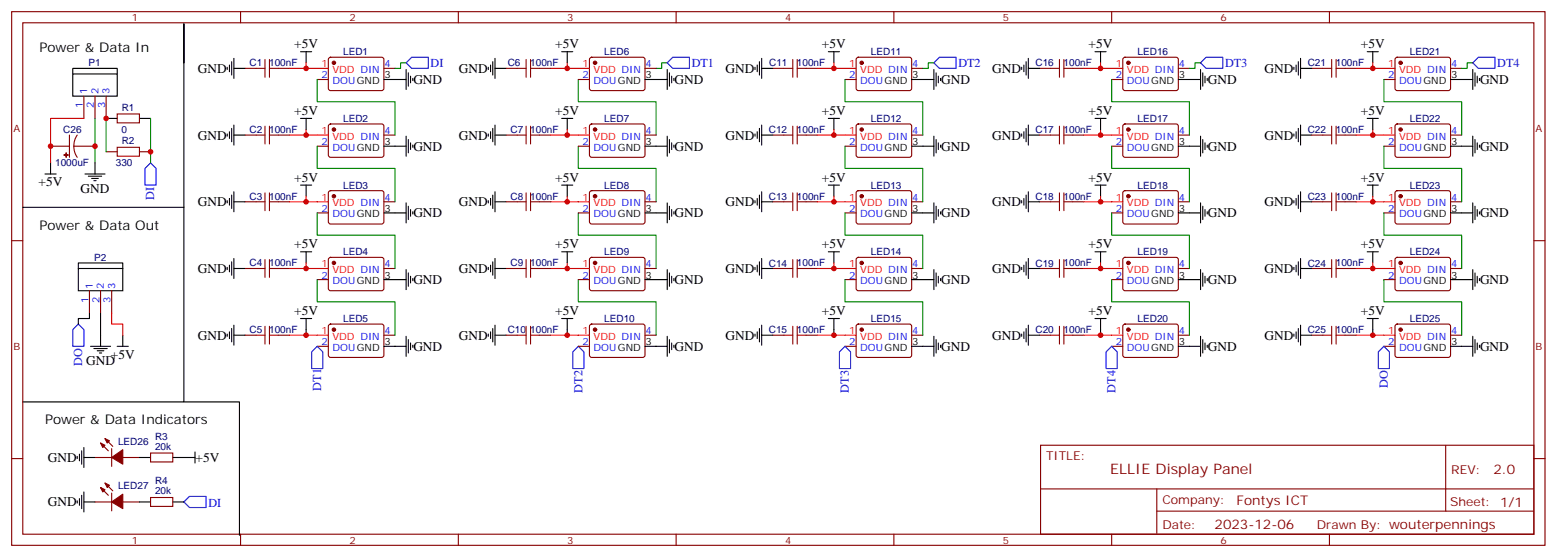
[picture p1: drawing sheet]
<svg xmlns="http://www.w3.org/2000/svg" width="495mm" height="177mm" viewBox="0 0 495 177" stroke-linecap="round" stroke-linejoin="round" font-family="sans-serif">
<g fill="none" stroke="#870000" stroke-width=".35">
<path d="M3.7 3.7h486.8v169.3h-486.8zM7.2 7.2h479.8v162.3h-479.8zM76.4 3.7v3.5M104.5 18.4l.5-.2h16.5l.4 .7-.1 9.4-.6 .5-16.5-.1-.5-.7v-9.1zM145.5 3.7v3.5M187.4 18.4l.5-.2h16.5l.4 .7-.1 9.4-.6 .5-16.5-.1-.5-.7v-9.1zM214.7 3.7v3.5M272 18.4l.5-.2h16.5l.5 .7-.1 9.4-.7 .5-16.5-.1-.4-.7v-9.1zM283.8 3.7v3.5M353 3.7v3.5M356.7 18.4l.5-.2h16.5l.4 .7v9.4l-.7 .5-16.5-.1-.4-.7v-9.1zM422.1 3.7v3.5"/>
<path d="M443.1 18.4l.5-.2h16.5l.5 .7-.1 9.4-.7 .5-16.5-.1-.4-.7v-9.1zM26.6 30.5v7.1M30.2 30.5v7.1M33.7 30.5v7.1M77.8 21.7h3.5M88.4 21.7h3.5M100.7 25.2h3.5M104.5 39.5l.5-.2 16.5 .1 .4 .6-.1 9.5-.6 .4h-16.5l-.5-.7v-9.2zM121.9 21.7h3.5M160.7 21.7h3.5M171.3 21.7h3.5M183.6 25.2h3.5"/>
<path d="M187.4 39.5l.5-.2 16.5 .1 .4 .6-.1 9.5-.6 .4h-16.5l-.5-.7v-9.2zM204.8 21.7h3.5M245.4 21.7h3.5M255.9 21.7h3.6M268.3 25.2h3.5M272 39.5l.5-.2 16.5 .1 .5 .6-.1 9.5-.7 .4h-16.5l-.4-.7v-9.2zM289.5 21.7h3.5M330 21.7h3.6M340.6 21.7h3.5M353 25.2h3.5M356.7 39.5l.5-.2 16.5 .1 .4 .6v9.5l-.7 .4h-16.5l-.4-.7v-9.2zM374.1 21.7h3.5"/>
<path d="M416.5 21.7h3.5M427 21.7h3.6M439.4 25.2h3.5M443.1 39.5l.5-.2 16.5 .1 .5 .6-.1 9.5-.7 .4h-16.5l-.4-.7v-9.2zM460.6 21.7h3.5M16.1 46.4h5.9M22 42.9v7M23.5 46.4l.2 1.8 .8 1.7M23.5 46.4h6.7M24.5 42.9l-.8 1.6-.2 1.9M77.8 42.9h3.5M88.4 42.9h3.5"/>
<path d="M100.7 46.4h3.5M121.9 42.9h3.5M160.7 42.9h3.5M171.3 42.9h3.5M183.6 46.4h3.5M204.8 42.9h3.5M245.4 42.9h3.5M255.9 42.9h3.6M268.3 46.4h3.5M289.5 42.9h3.5M330 42.9h3.6M340.6 42.9h3.5"/>
<path d="M353 46.4h3.5M374.1 42.9h3.5M416.5 42.9h3.5M427 42.9h3.6M439.4 46.4h3.5M460.6 42.9h3.5M3.7 76.4h3.5M77.8 64h3.5M88.4 64h3.5M100.7 67.6h3.5M104.5 60.7l.5-.2 16.5 .1 .4 .6-.1 9.5-.6 .4-16.5-.1-.5-.6v-9.2zM121.9 64h3.5"/>
<path d="M160.7 64h3.5M171.3 64h3.5M183.6 67.6h3.5M187.4 60.7l.5-.2 16.5 .1 .4 .6-.1 9.5-.6 .4-16.5-.1-.5-.6v-9.2zM204.8 64h3.5M245.4 64h3.5M255.9 64h3.6M268.3 67.6h3.5M272 60.7l.5-.2 16.5 .1 .5 .6-.1 9.5-.7 .4-16.5-.1-.4-.6v-9.2zM289.5 64h3.5M330 64h3.6M340.6 64h3.5"/>
<path d="M353 67.6h3.5M356.7 60.7l.5-.2 16.5 .1 .4 .6v9.5l-.7 .4-16.5-.1-.4-.6v-9.2zM374.1 64h3.5M416.5 64h3.5M427 64h3.6M439.4 67.6h3.5M443.1 60.7l.5-.2 16.5 .1 .5 .6-.1 9.5-.7 .4-16.5-.1-.4-.6v-9.2zM460.6 64h3.5M487 76.4h3.5M28.4 92.3v7M31.9 92.3v7M35.5 92.3v7"/>
<path d="M77.8 85.2h3.5M88.4 85.2h3.5M100.7 88.7h3.5M104.5 81.9l.5-.2h16.5l.4 .7-.1 9.4-.6 .5-16.5-.1-.5-.7v-9.1zM121.9 85.2h3.5M160.7 85.2h3.5M171.3 85.2h3.5M183.6 88.7h3.5M187.4 81.9l.5-.2h16.5l.4 .7-.1 9.4-.6 .5-16.5-.1-.5-.7v-9.1zM204.8 85.2h3.5M245.4 85.2h3.5M255.9 85.2h3.6"/>
<path d="M268.3 88.7h3.5M272 81.9l.5-.2h16.5l.5 .7-.1 9.4-.7 .5-16.5-.1-.4-.7v-9.1zM289.5 85.2h3.5M330 85.2h3.6M340.6 85.2h3.5M353 88.7h3.5M356.7 81.9l.5-.2h16.5l.4 .7v9.4l-.7 .5-16.5-.1-.4-.7v-9.1zM374.1 85.2h3.5M416.5 85.2h3.5M427 85.2h3.6M439.4 88.7h3.5M443.1 81.9l.5-.2h16.5l.5 .7-.1 9.4-.7 .5-16.5-.1-.4-.7v-9.1z"/>
<path d="M460.6 85.2h3.5M77.8 106.4h3.5M88.4 106.4h3.5M100.7 109.9h3.5M104.5 103l.5-.2 16.5 .1 .4 .6-.1 9.5-.6 .4h-16.5l-.5-.7v-9.2zM121.9 106.4h3.5M160.7 106.4h3.5M171.3 106.4h3.5M183.6 109.9h3.5M187.4 103l.5-.2 16.5 .1 .4 .6-.1 9.5-.6 .4h-16.5l-.5-.7v-9.2zM204.8 106.4h3.5M245.4 106.4h3.5"/>
<path d="M255.9 106.4h3.6M268.3 109.9h3.5M272 103l.5-.2 16.5 .1 .5 .6-.1 9.5-.7 .4h-16.5l-.4-.7v-9.2zM289.5 106.4h3.5M330 106.4h3.6M340.6 106.4h3.5M353 109.9h3.5M356.7 103l.5-.2 16.5 .1 .4 .6v9.5l-.7 .4h-16.5l-.4-.7v-9.2zM374.1 106.4h3.5M416.5 106.4h3.5M427 106.4h3.6M439.4 109.9h3.5"/>
<path d="M443.1 103l.5-.2 16.5 .1 .5 .6-.1 9.5-.7 .4h-16.5l-.4-.7v-9.2zM460.6 106.4h3.5M33.3 139.2l2.5 2.4M3.7 145.5h3.5M30.2 145.2h5.3M30.2 159.3h5.3M31.9 140.6l2.5 2.5M31.9 154.7l2.5 2.5M33.3 153.3l2.5 2.5M35.5 142.3v5.7M35.5 156.5v5.6M39 145.2h5.3"/>
<path d="M39 159.3h5.3M47.8 157.9h7.1v2.8h-7.1zM47.8 143.8h7.1v2.8h-7.1zM330.4 141.3h156.6v28.2h-156.6zM330.4 155.1h156.5M367.3 155.1v14.1M459 141.3v20.9M487 145.5h3.5M76.4 169.5v3.5M145.5 169.5v3.5M214.7 169.5v3.5M283.8 169.5v3.5"/>
<path d="M353 169.5v3.5M367.3 162.2h119.6M422.1 169.5v3.5"/>
</g>
<g fill="#870000" stroke="#870000" stroke-width=".35">
<path d="M31.9 140.6l1.4 .7-.7 .7z"/>
<path d="M33.3 139.2l1.4 .7-.7 .7z"/>
<path d="M35.5 145.2l3.5-2.5v4.6z"/>
<path d="M31.9 154.7l1.4 .7-.7 .7z"/>
<path d="M33.3 153.3l1.4 .7-.7 .7z"/>
<path d="M35.5 159.3l3.5-2.5v4.6z"/>
<circle cx="106" cy="19.9" r=".53"/>
<circle cx="106" cy="41.1" r=".53"/>
<circle cx="106" cy="62.3" r=".53"/>
<circle cx="106" cy="83.4" r=".53"/>
<circle cx="106" cy="104.6" r=".53"/>
<circle cx="188.9" cy="104.6" r=".53"/>
<circle cx="188.9" cy="83.4" r=".53"/>
<circle cx="188.9" cy="62.3" r=".53"/>
<circle cx="188.9" cy="41.1" r=".53"/>
<circle cx="188.9" cy="19.9" r=".53"/>
<circle cx="273.6" cy="19.9" r=".53"/>
<circle cx="273.6" cy="41.1" r=".53"/>
<circle cx="273.6" cy="62.3" r=".53"/>
<circle cx="273.6" cy="83.4" r=".53"/>
<circle cx="273.6" cy="104.6" r=".53"/>
<circle cx="358.2" cy="19.9" r=".53"/>
<circle cx="358.2" cy="41.1" r=".53"/>
<circle cx="358.2" cy="62.3" r=".53"/>
<circle cx="358.2" cy="83.4" r=".53"/>
<circle cx="358.2" cy="104.6" r=".53"/>
<circle cx="444.7" cy="19.9" r=".53"/>
<circle cx="444.7" cy="41.1" r=".53"/>
<circle cx="444.7" cy="62.3" r=".53"/>
<circle cx="444.7" cy="83.4" r=".53"/>
<circle cx="444.7" cy="104.6" r=".53"/>
</g>
<g fill="none" stroke="#f00" stroke-width=".35">
<path d="M97.2 19.9v1.8M180.1 19.9v1.8M264.8 19.9v1.8M349.4 19.9v1.8M435.9 19.9v1.8M26.6 37.6h-10.5v14.1M91.9 21.7h12.3M174.8 21.7h12.3M259.5 21.7h12.3M344.1 21.7h12.4M430.6 21.7h12.3M91.9 42.9h12.3"/>
<path d="M97.2 41.1v1.8M174.8 42.9h12.3M180.1 41.1v1.8M259.5 42.9h12.3M264.8 41.1v1.8M344.1 42.9h12.4M349.4 41.1v1.8M430.6 42.9h12.3M435.9 41.1v1.8M91.9 64h12.3M97.2 62.3v1.7M174.8 64h12.3"/>
<path d="M180.1 62.3v1.7M259.5 64h12.3M264.8 62.3v1.7M344.1 64h12.4M349.4 62.3v1.7M430.6 64h12.3M435.9 62.3v1.7M35.5 99.3v3.5h3.5v3.6M91.9 85.2h12.3M97.2 83.4v1.8M174.8 85.2h12.3M180.1 83.4v1.8"/>
<path d="M259.5 85.2h12.3M264.8 83.4v1.8M344.1 85.2h12.4M349.4 83.4v1.8M430.6 85.2h12.3M435.9 83.4v1.8M91.9 106.4h12.3M174.8 106.4h12.3M259.5 106.4h12.3M344.1 106.4h12.4M430.6 106.4h12.3"/>
</g>
<g fill="none" stroke="#000" stroke-width=".35">
<path d="M58.4 19.9v-12.3v119.9h-51.2M73.6 19.6v4.2M74.3 18.5v6.4M95.4 16.4h3.6M97.2 16.4v3.5M156.5 19.6v4.2M157.2 18.5v6.4M178.3 16.4h3.6M180.1 16.4v3.5M241.1 19.6v4.2M241.8 18.5v6.4M263 16.4h3.5"/>
<path d="M264.8 16.4v3.5M325.8 19.6v4.2M326.5 18.5v6.4M347.7 16.4h3.5M349.4 16.4v3.5M412.2 19.6v4.2M412.9 18.5v6.4M434.1 16.4h3.5M435.9 16.4v3.5M23.1 23.5h14.1v7h-14.1zM23.1 23.5v-1.8h14.1v1.8M72.1 21.3v.7"/>
<path d="M72.8 20.6v2.2M74.3 21.7h3.5M74.3 39.7v6.3M95.4 37.6h3.6M97.2 37.6v3.5M121.9 25.2h7M128.9 22v6.4M129.6 23.1v4.2M130.4 24.2v2.1M131.1 24.9v.7M155 21.3v.7M155.8 20.6v2.2"/>
<path d="M157.2 21.7h3.5M157.2 39.7v6.3M178.3 37.6h3.6M180.1 37.6v3.5M204.8 25.2h7M211.8 22v6.4M212.5 23.1v4.2M213.3 24.2v2.1M214 24.9v.7M239.7 21.3v.7M240.4 20.6v2.2M241.8 21.7h3.6"/>
<path d="M241.8 39.7v6.3M263 37.6h3.5M264.8 37.6v3.5M289.5 25.2h7M296.5 22v6.4M297.2 23.1v4.2M297.9 24.2v2.1M298.6 24.9v.7M324.4 21.3v.7M325.1 20.6v2.2M326.5 21.7h3.5M326.5 39.7v6.3"/>
<path d="M347.7 37.6h3.5M349.4 37.6v3.5M374.1 25.2h7.1M381.2 22v6.4M381.9 23.1v4.2M382.6 24.2v2.1M383.3 24.9v.7M410.8 21.3v.7M411.5 20.6v2.2M412.9 21.7h3.6M412.9 39.7v6.3M434.1 37.6h3.5"/>
<path d="M435.9 37.6v3.5M460.6 25.2h7M467.6 22v6.4M468.3 23.1v4.2M469 24.2v2.1M469.7 24.9v.7M14.3 55.2h3.5M16.1 51.7v3.5M27 55.2h6.3M28 55.9h4.3M29.1 56.6h2.1M29.8 57.3h.7"/>
<path d="M30.2 51.7v3.5M72.1 42.5v.7M72.8 41.8v2.1M73.6 40.7v4.3M74.3 42.9h3.5M95.4 58.7h3.6M97.2 58.7v3.6M121.9 46.4h7M128.9 43.2v6.4M129.6 44.3v4.2M130.4 45.3v2.1M131.1 46v.7"/>
<path d="M155 42.5v.7M155.8 41.8v2.1M156.5 40.7v4.3M157.2 42.9h3.5M178.3 58.7h3.6M180.1 58.7v3.6M204.8 46.4h7M211.8 43.2v6.4M212.5 44.3v4.2M213.3 45.3v2.1M214 46v.7M239.7 42.5v.7"/>
<path d="M240.4 41.8v2.1M241.1 40.7v4.3M241.8 42.9h3.6M263 58.7h3.5M264.8 58.7v3.6M289.5 46.4h7M296.5 43.2v6.4M297.2 44.3v4.2M297.9 45.3v2.1M298.6 46v.7M324.4 42.5v.7M325.1 41.8v2.1"/>
<path d="M325.8 40.7v4.3M326.5 42.9h3.5M347.7 58.7h3.5M349.4 58.7v3.6M374.1 46.4h7.1M381.2 43.2v6.4M381.9 44.3v4.2M382.6 45.3v2.1M383.3 46v.7M410.8 42.5v.7M411.5 41.8v2.1M412.2 40.7v4.3"/>
<path d="M412.9 42.9h3.6M434.1 58.7h3.5M435.9 58.7v3.6M460.6 46.4h7M467.6 43.2v6.4M468.3 44.3v4.2M469 45.3v2.1M469.7 46v.7M7.2 65.8h51.2M72.1 63.7v.7M72.8 63v2.1M73.6 61.9v4.2"/>
<path d="M74.3 60.9v6.3M74.3 64h3.5M95.4 79.9h3.6M97.2 79.9v3.5M121.9 67.6h7M128.9 64.4v6.3M129.6 65.4v4.3M130.4 66.5v2.1M131.1 67.2v.7M155 63.7v.7M155.8 63v2.1M156.5 61.9v4.2"/>
<path d="M157.2 64h3.5M157.2 60.9v6.3M178.3 79.9h3.6M180.1 79.9v3.5M204.8 67.6h7M211.8 64.4v6.3M212.5 65.4v4.3M213.3 66.5v2.1M214 67.2v.7M239.7 63.7v.7M240.4 63v2.1M241.1 61.9v4.2"/>
<path d="M241.8 64h3.6M241.8 60.9v6.3M263 79.9h3.5M264.8 79.9v3.5M289.5 67.6h7M296.5 64.4v6.3M297.2 65.4v4.3M297.9 66.5v2.1M298.6 67.2v.7M324.4 63.7v.7M325.1 63v2.1M325.8 61.9v4.2"/>
<path d="M326.5 64h3.5M326.5 60.9v6.3M347.7 79.9h3.5M349.4 79.9v3.5M374.1 67.6h7.1M381.2 64.4v6.3M381.9 65.4v4.3M382.6 66.5v2.1M383.3 67.2v.7M410.8 63.7v.7M411.5 63v2.1M412.2 61.9v4.2"/>
<path d="M412.9 64h3.6M412.9 60.9v6.3M434.1 79.9h3.5M435.9 79.9v3.5M460.6 67.6h7M467.6 64.4v6.3M468.3 65.4v4.3M469 66.5v2.1M469.7 67.2v.7M24.9 85.2h14.1v7.1h-14.1zM24.9 85.2v-1.8h14.1v1.8M28.4 99.3v1.8h-3.5v1.7"/>
<path d="M31.9 99.3v10.6M72.1 84.8v.7M72.8 84.1v2.2M73.6 83.1v4.2M74.3 82v6.4M74.3 85.2h3.5M121.9 88.7h7M128.9 85.5v6.4M129.6 86.6v4.2M130.4 87.7v2.1M131.1 88.4v.7M155 84.8v.7"/>
<path d="M155.8 84.1v2.2M156.5 83.1v4.2M157.2 85.2h3.5M157.2 82v6.4M204.8 88.7h7M211.8 85.5v6.4M212.5 86.6v4.2M213.3 87.7v2.1M214 88.4v.7M239.7 84.8v.7M240.4 84.1v2.2M241.1 83.1v4.2"/>
<path d="M241.8 85.2h3.6M241.8 82v6.4M289.5 88.7h7M296.5 85.5v6.4M297.2 86.6v4.2M297.9 87.7v2.1M298.6 88.4v.7M324.4 84.8v.7M325.1 84.1v2.2M325.8 83.1v4.2M326.5 85.2h3.5M326.5 82v6.4"/>
<path d="M374.1 88.7h7.1M381.2 85.5v6.4M381.9 86.6v4.2M382.6 87.7v2.1M383.3 88.4v.7M410.8 84.8v.7M411.5 84.1v2.2M412.2 83.1v4.2M412.9 85.2h3.6M412.9 82v6.4M460.6 88.7h7M467.6 85.5v6.4"/>
<path d="M468.3 86.6v4.2M469 87.7v2.1M469.7 88.4v.7M28.8 109.9h6.3M29.8 110.6h4.2M30.9 111.3h2.1M31.6 112h.7M37.2 109.9h3.5M39 106.4v3.5M72.1 106v.7M72.8 105.3v2.1M73.6 104.2v4.3"/>
<path d="M74.3 103.2v6.3M74.3 106.4h3.5M95.4 101.1h3.6M97.2 101.1v5.3M121.9 109.9h7M128.9 106.7v6.4M129.6 107.8v4.2M130.4 108.8v2.1M131.1 109.5v.7M155 106v.7M155.8 105.3v2.1M156.5 104.2v4.3"/>
<path d="M157.2 106.4h3.5M157.2 103.2v6.3M178.3 101.1h3.6M180.1 101.1v5.3M204.8 109.9h7M211.8 106.7v6.4M212.5 107.8v4.2M213.3 108.8v2.1M214 109.5v.7M239.7 106v.7M240.4 105.3v2.1M241.1 104.2v4.3"/>
<path d="M241.8 106.4h3.6M241.8 103.2v6.3M263 101.1h3.5M264.8 101.1v5.3M289.5 109.9h7M296.5 106.7v6.4M297.2 107.8v4.2M297.9 108.8v2.1M298.6 109.5v.7M324.4 106v.7M325.1 105.3v2.1M325.8 104.2v4.3"/>
<path d="M326.5 106.4h3.5M326.5 103.2v6.3M347.7 101.1h3.5M349.4 101.1v5.3M374.1 109.9h7.1M381.2 106.7v6.4M381.9 107.8v4.2M382.6 108.8v2.1M383.3 109.5v.7M410.8 106v.7M411.5 105.3v2.1M412.2 104.2v4.3"/>
<path d="M412.9 106.4h3.6M412.9 103.2v6.3M434.1 101.1h3.5M435.9 101.1v5.3M460.6 109.9h7M467.6 106.7v6.4M468.3 107.8v4.2M469 108.8v2.1M469.7 109.5v.7M58.4 127.5h17.6v42.4M24.5 144.8v.7M24.5 158.9v.7"/>
<path d="M25.2 144.1v2.1M25.2 158.2v2.1M25.9 143.1v4.2M25.9 157.2v4.2M26.6 145.2h3.6M26.6 142v6.3M26.6 156.1v6.4M26.6 159.3h3.6M44.3 145.2h3.5M44.3 159.3h3.5M54.9 145.2h7M54.9 159.3h3.5"/>
<path d="M61.9 143.4v3.5"/>
</g>
<g fill="none" stroke="#00f" stroke-width=".35">
<path d="M128.9 19.9l1.8-1.7h5.3v3.5h-5.3zM211.8 19.9l1.8-1.7h5.3v3.5h-5.3zM296.5 19.9l1.8-1.7h5.3v3.5h-5.3zM382.9 18.2h5.3v3.5h-5.3l-1.7-1.8zM469.4 18.2h5.3v3.5h-5.3l-1.8-1.8zM47.8 51.7l1.8 1.7v5.3h-3.6v-5.3zM23.1 104.6l1.8-1.8 1.7 1.8v5.3h-3.5zM99 111.7l1.7-1.8 1.8 1.8v5.2h-3.5zM183.6 109.9l1.8 1.8v5.2h-3.5v-5.2zM268.3 109.9l1.8 1.8v5.2h-3.6v-5.2zM351.2 111.7l1.8-1.8 1.7 1.8v5.2h-3.5zM439.4 109.9l1.7 1.8v5.2h-3.5v-5.2z"/>
<path d="M58.4 159.3l1.7-1.8h5.3v3.5h-5.3z"/>
</g>
<g fill="none" stroke="#008700" stroke-width=".35">
<path d="M128.9 19.9h-1.7v1.8h-1.8M211.8 19.9h-1.7v1.8h-1.8M296.5 19.9h-1.8v1.8h-1.7M381.2 19.9h-1.8v1.8h-1.8M467.6 19.9h-1.8v1.8h-1.7M30.2 37.6v14.1M100.7 25.2v7.1h24.7v10.6M183.6 25.2v7.1h24.7v10.6M268.3 25.2v7.1h24.7v10.6M353 25.2v7.1h24.6v10.6M439.4 25.2v7.1h24.7v10.6M100.7 46.4v7h24.7v10.6"/>
<path d="M183.6 46.4v7h24.7v10.6M268.3 46.4v7h24.7v10.6M353 46.4v7h24.6v10.6M439.4 46.4v7h24.7v10.6M100.7 67.6v7h24.7v10.6M183.6 67.6v7h24.7v10.6M268.3 67.6v7h24.7v10.6M353 67.6v7h24.6v10.6M439.4 67.6v7h24.7v10.6M100.7 88.7v7.1h24.7v10.6M183.6 88.7v7.1h24.7v10.6M268.3 88.7v7.1h24.7v10.6"/>
<path d="M353 88.7v7.1h24.6v10.6M439.4 88.7v7.1h24.7v10.6"/>
</g>
<g fill="none" stroke="#a10000" stroke-width=".35">
<path d="M84.1 18.9v5.6M85.5 18.9v5.6M167 18.9v5.6M168.5 18.9v5.6M251.7 18.9v5.6M253.1 18.9v5.6M336.4 18.9v5.6M337.8 18.9v5.6M422.8 18.9v5.6M424.2 18.9v5.6M81.3 21.7h2.8M85.5 21.7h2.9"/>
<path d="M164.2 21.7h2.8M168.5 21.7h2.8M248.9 21.7h2.8M253.1 21.7h2.8M333.6 21.7h2.8M337.8 21.7h2.8M420 21.7h2.8M424.2 21.7h2.8M81.3 42.9h2.8M84.1 40v5.7M85.5 40v5.7M85.5 42.9h2.9"/>
<path d="M164.2 42.9h2.8M167 40v5.7M168.5 42.9h2.8M168.5 40v5.7M248.9 42.9h2.8M251.7 40v5.7M253.1 42.9h2.8M253.1 40v5.7M333.6 42.9h2.8M336.4 40v5.7M337.8 42.9h2.8M337.8 40v5.7"/>
<path d="M420 42.9h2.8M422.8 40v5.7M424.2 42.9h2.8M424.2 40v5.7M81.3 64h2.8M84.1 61.2v5.7M85.5 61.2v5.7M85.5 64h2.9M164.2 64h2.8M167 61.2v5.7M168.5 64h2.8M168.5 61.2v5.7"/>
<path d="M248.9 64h2.8M251.7 61.2v5.7M253.1 64h2.8M253.1 61.2v5.7M333.6 64h2.8M336.4 61.2v5.7M337.8 64h2.8M337.8 61.2v5.7M420 64h2.8M422.8 61.2v5.7M424.2 64h2.8M424.2 61.2v5.7"/>
<path d="M81.3 85.2h2.8M84.1 82.4v5.6M85.5 82.4v5.6M85.5 85.2h2.9M164.2 85.2h2.8M167 82.4v5.6M168.5 85.2h2.8M168.5 82.4v5.6M248.9 85.2h2.8M251.7 82.4v5.6M253.1 85.2h2.8M253.1 82.4v5.6"/>
<path d="M333.6 85.2h2.8M336.4 82.4v5.6M337.8 85.2h2.8M337.8 82.4v5.6M420 85.2h2.8M422.8 82.4v5.6M424.2 85.2h2.8M424.2 82.4v5.6M81.3 106.4h2.8M84.1 103.5v5.7M85.5 103.5v5.7M85.5 106.4h2.9"/>
<path d="M164.2 106.4h2.8M167 103.5v5.7M168.5 106.4h2.8M168.5 103.5v5.7M248.9 106.4h2.8M251.7 103.5v5.7M253.1 106.4h2.8M253.1 103.5v5.7M333.6 106.4h2.8M336.4 103.5v5.7M337.8 106.4h2.8M337.8 103.5v5.7"/>
<path d="M420 106.4h2.8M422.8 103.5v5.7M424.2 106.4h2.8M424.2 103.5v5.7"/>
</g>
<g fill="#8c2424" stroke="#870000" stroke-width=".35">
<path d="M21 48.5v1.4z"/>
<path d="M20.3 49.2h1.4z"/>
</g>
<path d="M33.7 37.6h3.5M44.3 37.6h3.5" fill="none" stroke="#000" stroke-width=".35"/>
<path d="M37.2 36.2h7.1v2.8h-7.1zM33.7 48.2h3.5M44.3 48.2h3.5" fill="none" stroke="#870000" stroke-width=".35"/>
<path d="M37.2 46.7h7.1v2.9h-7.1z" fill="none" stroke="#a10000" stroke-width=".35"/>
<path d="M33.7 37.6v10.6M47.8 37.6v14.1" fill="none" stroke="#008700" stroke-width=".35"/>
<g fill="#c00">
<circle cx="97.2" cy="21.7" r=".88"/>
<circle cx="97.2" cy="42.9" r=".88"/>
<circle cx="97.2" cy="64" r=".88"/>
<circle cx="97.2" cy="85.2" r=".88"/>
<circle cx="97.2" cy="106.4" r=".88"/>
<circle cx="180.1" cy="106.4" r=".88"/>
<circle cx="180.1" cy="85.2" r=".88"/>
<circle cx="180.1" cy="64" r=".88"/>
<circle cx="180.1" cy="42.9" r=".88"/>
<circle cx="180.1" cy="21.7" r=".88"/>
<circle cx="264.8" cy="21.7" r=".88"/>
<circle cx="264.8" cy="42.9" r=".88"/>
<circle cx="264.8" cy="64" r=".88"/>
<circle cx="264.8" cy="85.2" r=".88"/>
<circle cx="264.8" cy="106.4" r=".88"/>
<circle cx="349.4" cy="21.7" r=".88"/>
<circle cx="349.4" cy="42.9" r=".88"/>
<circle cx="349.4" cy="64" r=".88"/>
<circle cx="349.4" cy="85.2" r=".88"/>
<circle cx="349.4" cy="106.4" r=".88"/>
<circle cx="435.9" cy="21.7" r=".88"/>
<circle cx="435.9" cy="42.9" r=".88"/>
<circle cx="435.9" cy="64" r=".88"/>
<circle cx="435.9" cy="85.2" r=".88"/>
<circle cx="435.9" cy="106.4" r=".88"/>
<circle cx="30.2" cy="46.4" r=".88"/>
<circle cx="16.1" cy="46.4" r=".88"/>
<circle cx="33.7" cy="37.6" r=".88"/>
<circle cx="47.8" cy="48.2" r=".88"/>
</g>
<text font-size="4.6" fill="#800" x="352.5" y="150.3">ELLIE Display Panel</text>
<g font-size="4.2">
<text x="12.5" y="16.4">Power &amp; Data In</text>
<text x="93.4" y="15.3">+5V</text>
<text x="176.3" y="15.3">+5V</text>
<text x="261" y="15.3">+5V</text>
<text x="345.6" y="15.3">+5V</text>
<text x="432.1" y="15.3">+5V</text>
<text x="62.8" y="23.1">GND</text>
<text x="145.7" y="23.1">GND</text>
<text x="230.4" y="23.1">GND</text>
<text x="315" y="23.1">GND</text>
<text x="401.5" y="23.1">GND</text>
<text x="131.2" y="26.7">GND</text>
<text x="214.1" y="26.7">GND</text>
<text x="298.8" y="26.7">GND</text>
<text x="383.5" y="26.7">GND</text>
<text x="469.9" y="26.7">GND</text>
<text x="93.4" y="36.5">+5V</text>
<text x="176.3" y="36.5">+5V</text>
<text x="261" y="36.5">+5V</text>
<text x="345.6" y="36.5">+5V</text>
<text x="432.1" y="36.5">+5V</text>
<text x="62.8" y="44.3">GND</text>
<text x="131.2" y="47.8">GND</text>
<text x="145.7" y="44.3">GND</text>
<text x="214.1" y="47.8">GND</text>
<text x="230.4" y="44.3">GND</text>
<text x="298.8" y="47.8">GND</text>
<text x="315" y="44.3">GND</text>
<text x="383.5" y="47.8">GND</text>
<text x="401.5" y="44.3">GND</text>
<text x="469.9" y="47.8">GND</text>
<text x="12.3" y="59.2">+5V</text>
<text x="93.4" y="57.7">+5V</text>
<text x="176.3" y="57.7">+5V</text>
<text x="261" y="57.7">+5V</text>
<text x="345.6" y="57.7">+5V</text>
<text x="432.1" y="57.7">+5V</text>
<text x="25.6" y="61.3">GND</text>
<text x="62.8" y="65.5">GND</text>
<text x="145.7" y="65.5">GND</text>
<text x="230.4" y="65.5">GND</text>
<text x="315" y="65.5">GND</text>
<text x="401.5" y="65.5">GND</text>
<text x="131.2" y="69">GND</text>
<text x="214.1" y="69">GND</text>
<text x="298.8" y="69">GND</text>
<text x="383.5" y="69">GND</text>
<text x="469.9" y="69">GND</text>
<text x="12.5" y="72.8">Power &amp; Data Out</text>
<text x="93.4" y="78.8">+5V</text>
<text x="176.3" y="78.8">+5V</text>
<text x="261" y="78.8">+5V</text>
<text x="345.6" y="78.8">+5V</text>
<text x="432.1" y="78.8">+5V</text>
<text x="62.8" y="86.6">GND</text>
<text x="145.7" y="86.6">GND</text>
<text x="230.4" y="86.6">GND</text>
<text x="315" y="86.6">GND</text>
<text x="401.5" y="86.6">GND</text>
<text x="131.2" y="90.2">GND</text>
<text x="214.1" y="90.2">GND</text>
<text x="298.8" y="90.2">GND</text>
<text x="383.5" y="90.2">GND</text>
<text x="469.9" y="90.2">GND</text>
<text x="93.4" y="100">+5V</text>
<text x="176.3" y="100">+5V</text>
<text x="261" y="100">+5V</text>
<text x="345.6" y="100">+5V</text>
<text x="432.1" y="100">+5V</text>
<text x="62.8" y="107.8">GND</text>
<text x="145.7" y="107.8">GND</text>
<text x="230.4" y="107.8">GND</text>
<text x="315" y="107.8">GND</text>
<text x="401.5" y="107.8">GND</text>
<text x="35.2" y="113.8">+5V</text>
<text x="131.2" y="111.3">GND</text>
<text x="214.1" y="111.3">GND</text>
<text x="298.8" y="111.3">GND</text>
<text x="383.5" y="111.3">GND</text>
<text x="469.9" y="111.3">GND</text>
<text x="27.3" y="116">GND</text>
<text x="14.3" y="134.6">Power &amp; Data Indicators</text>
<text x="15.2" y="146.6">GND</text>
<text x="62.1" y="146.6">+5V</text>
<text x="15.2" y="160.7">GND</text>
</g>
<g font-size="4.2" fill="#800">
<text x="474.2" y="150.5">2.0</text>
<text x="392.6" y="160.1">Fontys ICT</text>
<text x="385.6" y="167.9">2023-12-06</text>
</g>
<g font-size="3.9" fill="#00f">
<text x="136.7" y="21.4">DI</text>
<text x="219.6" y="21.1">DT1</text>
<text x="304.3" y="21.2">DT2</text>
<text x="388.9" y="21.2">DT3</text>
<text x="475.4" y="21.2">DT4</text>
<text x="48.9" y="63.4" transform="rotate(-90 48.9 63.4)">DI</text>
<text x="26.1" y="116" transform="rotate(-90 26.1 116)">DO</text>
<text x="102" y="123.9" transform="rotate(-90 102 123.9)">DT1</text>
<text x="184.9" y="124.5" transform="rotate(-90 184.9 124.5)">DT2</text>
<text x="269.5" y="124.5" transform="rotate(-90 269.5 124.5)">DT3</text>
<text x="354.2" y="124.5" transform="rotate(-90 354.2 124.5)">DT4</text>
<text x="440.7" y="123.1" transform="rotate(-90 440.7 123.1)">DO</text>
<text x="66.1" y="160.7">DI</text>
</g>
<g font-size="3.9" fill="#800">
<text x="332.1" y="145.9">TITLE:</text>
<text x="460.8" y="150.5">REV:</text>
<text x="369" y="160.1">Company:</text>
<text x="460.4" y="160.7">Sheet: 1/1</text>
<text x="369" y="167.7">Date:</text>
<text x="418.1" y="167.8">Drawn By: wouterpennings</text>
</g>
<g font-size="3.2" fill="#800">
<text x="41.8" y="6.7">1</text>
<text x="110.9" y="6.7">2</text>
<text x="180.1" y="6.7">3</text>
<text x="249.2" y="6.7">4</text>
<text x="318.4" y="6.7">5</text>
<text x="387.5" y="6.7">6</text>
<text x="4.2" y="41.8">A</text>
<text x="487.5" y="41.8">A</text>
<text x="4.2" y="110.9">B</text>
<text x="487.5" y="110.9">B</text>
<text x="41.8" y="172.5">1</text>
<text x="110.9" y="172.5">2</text>
<text x="180.1" y="172.5">3</text>
<text x="249.2" y="172.5">4</text>
<text x="318.4" y="172.5">5</text>
<text x="387.5" y="172.5">6</text>
</g>
<g font-size="3.2" fill="#000080">
<text x="108.9" y="17.5">LED1</text>
<text x="191.9" y="17.5">LED6</text>
<text x="276.5" y="17.5">LED11</text>
<text x="361.2" y="17.5">LED16</text>
<text x="447.6" y="17.5">LED21</text>
<text x="28.1" y="21">P1</text>
<text x="79.2" y="21.1">C1</text>
<text x="85.5" y="21.1">100nF</text>
<text x="161.2" y="21.1">C6</text>
<text x="168.4" y="21.1">100nF</text>
<text x="244.2" y="21.1">C11</text>
<text x="253" y="21.1">100nF</text>
<text x="328.8" y="21.1">C16</text>
<text x="337.7" y="21.1">100nF</text>
<text x="415.2" y="21.1">C21</text>
<text x="424.1" y="21.1">100nF</text>
<text x="38.6" y="35.2">R1</text>
<text x="108.9" y="38.7">LED2</text>
<text x="191.9" y="38.7">LED7</text>
<text x="276.5" y="38.7">LED12</text>
<text x="361.2" y="38.7">LED17</text>
<text x="447.6" y="38.7">LED22</text>
<text x="20.1" y="42.2">C26</text>
<text x="38.6" y="42.2">0</text>
<text x="38.6" y="45.8">R2</text>
<text x="79.2" y="42.2">C2</text>
<text x="85.5" y="42.2">100nF</text>
<text x="162.1" y="42.2">C7</text>
<text x="168.4" y="42.2">100nF</text>
<text x="244.1" y="42.2">C12</text>
<text x="253" y="42.2">100nF</text>
<text x="328.8" y="42.2">C17</text>
<text x="337.7" y="42.2">100nF</text>
<text x="415.2" y="42.2">C22</text>
<text x="424.1" y="42.2">100nF</text>
<text x="17.5" y="52.8">1000uF</text>
<text x="36.8" y="52.8">330</text>
<text x="108.9" y="59.9">LED3</text>
<text x="191.9" y="59.9">LED8</text>
<text x="276.5" y="59.9">LED13</text>
<text x="361.2" y="59.9">LED18</text>
<text x="447.6" y="59.9">LED23</text>
<text x="79.2" y="63.4">C3</text>
<text x="85.5" y="63.4">100nF</text>
<text x="162.1" y="63.4">C8</text>
<text x="168.4" y="63.4">100nF</text>
<text x="244.1" y="63.4">C13</text>
<text x="253" y="63.4">100nF</text>
<text x="328.8" y="63.4">C18</text>
<text x="337.7" y="63.4">100nF</text>
<text x="415.2" y="63.4">C23</text>
<text x="424.1" y="63.4">100nF</text>
<text x="29.9" y="82.8">P2</text>
<text x="108.9" y="81">LED4</text>
<text x="191.9" y="81">LED9</text>
<text x="276.5" y="81">LED14</text>
<text x="361.2" y="81">LED19</text>
<text x="447.6" y="81">LED24</text>
<text x="79.2" y="84.6">C4</text>
<text x="85.5" y="84.6">100nF</text>
<text x="162.1" y="84.6">C9</text>
<text x="168.4" y="84.6">100nF</text>
<text x="244.1" y="84.6">C14</text>
<text x="253" y="84.6">100nF</text>
<text x="328.8" y="84.6">C19</text>
<text x="337.7" y="84.6">100nF</text>
<text x="415.2" y="84.6">C24</text>
<text x="424.1" y="84.6">100nF</text>
<text x="79.2" y="105.7">C5</text>
<text x="85.5" y="105.7">100nF</text>
<text x="108.9" y="102.2">LED5</text>
<text x="161.2" y="105.7">C10</text>
<text x="168.4" y="105.7">100nF</text>
<text x="191.9" y="102.2">LED10</text>
<text x="244.1" y="105.7">C15</text>
<text x="253" y="105.7">100nF</text>
<text x="276.5" y="102.2">LED15</text>
<text x="328.8" y="105.7">C20</text>
<text x="337.7" y="105.7">100nF</text>
<text x="361.2" y="102.2">LED20</text>
<text x="415.2" y="105.7">C25</text>
<text x="424.1" y="105.7">100nF</text>
<text x="447.6" y="102.2">LED25</text>
<text x="37.5" y="141.1">LED26</text>
<text x="49.2" y="142.7">20k</text>
<text x="49.2" y="139.5">R3</text>
<text x="37.5" y="155.2">LED27</text>
<text x="49.2" y="153.6">R4</text>
<text x="49.2" y="156.8">20k</text>
</g>
<g font-size="3.2" fill="#f00">
<text x="102.1" y="21.3">1</text>
<text x="105.6" y="23.1">VDD DIN</text>
<text x="185" y="21.3">1</text>
<text x="188.5" y="23.1">VDD DIN</text>
<text x="269.6" y="21.3">1</text>
<text x="273.1" y="23.1">VDD DIN</text>
<text x="354.3" y="21.3">1</text>
<text x="357.8" y="23.1">VDD DIN</text>
<text x="440.7" y="21.3">1</text>
<text x="444.2" y="23.1">VDD DIN</text>
<text x="102.1" y="42.5">1</text>
<text x="105.6" y="44.3">VDD DIN</text>
<text x="185" y="42.5">1</text>
<text x="188.5" y="44.3">VDD DIN</text>
<text x="269.6" y="42.5">1</text>
<text x="273.1" y="44.3">VDD DIN</text>
<text x="354.3" y="42.5">1</text>
<text x="357.8" y="44.3">VDD DIN</text>
<text x="440.7" y="42.5">1</text>
<text x="444.2" y="44.3">VDD DIN</text>
<text x="102.1" y="63.7">1</text>
<text x="105.6" y="65.4">VDD DIN</text>
<text x="185" y="63.7">1</text>
<text x="188.5" y="65.4">VDD DIN</text>
<text x="269.6" y="63.7">1</text>
<text x="273.1" y="65.4">VDD DIN</text>
<text x="354.3" y="63.7">1</text>
<text x="357.8" y="65.4">VDD DIN</text>
<text x="440.7" y="63.7">1</text>
<text x="444.2" y="65.4">VDD DIN</text>
<text x="102.1" y="84.8">1</text>
<text x="105.6" y="86.6">VDD DIN</text>
<text x="185" y="84.8">1</text>
<text x="188.5" y="86.6">VDD DIN</text>
<text x="269.6" y="84.8">1</text>
<text x="273.1" y="86.6">VDD DIN</text>
<text x="354.3" y="84.8">1</text>
<text x="357.8" y="86.6">VDD DIN</text>
<text x="440.7" y="84.8">1</text>
<text x="444.2" y="86.6">VDD DIN</text>
<text x="102.1" y="106">1</text>
<text x="105.6" y="107.8">VDD DIN</text>
<text x="185" y="106">1</text>
<text x="188.5" y="107.8">VDD DIN</text>
<text x="269.6" y="106">1</text>
<text x="273.1" y="107.8">VDD DIN</text>
<text x="354.3" y="106">1</text>
<text x="357.8" y="107.8">VDD DIN</text>
<text x="440.7" y="106">1</text>
<text x="444.2" y="107.8">VDD DIN</text>
</g>
<g font-size="3.2" fill="#00f">
<text x="122.1" y="21.3">4</text>
<text x="205" y="21.3">4</text>
<text x="289.6" y="21.3">4</text>
<text x="374.3" y="21.3">4</text>
<text x="460.7" y="21.3">4</text>
<text x="27.7" y="29.8" transform="rotate(-90 27.7 29.8)">1</text>
<text x="31.2" y="29.8" transform="rotate(-90 31.2 29.8)">2</text>
<text x="34.7" y="29.8" transform="rotate(-90 34.7 29.8)">3</text>
<text x="102.1" y="24.9">2</text>
<text x="105.6" y="26.6">DOUGND</text>
<text x="185" y="24.9">2</text>
<text x="188.5" y="26.6">DOUGND</text>
<text x="269.6" y="24.9">2</text>
<text x="273.1" y="26.6">DOUGND</text>
<text x="354.3" y="24.9">2</text>
<text x="357.8" y="26.6">DOUGND</text>
<text x="440.7" y="24.9">2</text>
<text x="444.2" y="26.6">DOUGND</text>
<text x="26.3" y="34.3" transform="rotate(-90 26.3 34.3)">1</text>
<text x="29.8" y="34.3" transform="rotate(-90 29.8 34.3)">2</text>
<text x="33.3" y="34.3" transform="rotate(-90 33.3 34.3)">3</text>
<text x="102.1" y="46">2</text>
<text x="105.6" y="47.8">DOUGND</text>
<text x="122.1" y="42.5">4</text>
<text x="185" y="46">2</text>
<text x="188.5" y="47.8">DOUGND</text>
<text x="205" y="42.5">4</text>
<text x="269.6" y="46">2</text>
<text x="273.1" y="47.8">DOUGND</text>
<text x="289.6" y="42.5">4</text>
<text x="354.3" y="46">2</text>
<text x="357.8" y="47.8">DOUGND</text>
<text x="374.3" y="42.5">4</text>
<text x="440.7" y="46">2</text>
<text x="444.2" y="47.8">DOUGND</text>
<text x="460.7" y="42.5">4</text>
<text x="122.1" y="63.7">4</text>
<text x="205" y="63.7">4</text>
<text x="289.6" y="63.7">4</text>
<text x="374.3" y="63.7">4</text>
<text x="460.7" y="63.7">4</text>
<text x="102.1" y="67.2">2</text>
<text x="105.6" y="69">DOUGND</text>
<text x="185" y="67.2">2</text>
<text x="188.5" y="69">DOUGND</text>
<text x="269.6" y="67.2">2</text>
<text x="273.1" y="69">DOUGND</text>
<text x="354.3" y="67.2">2</text>
<text x="357.8" y="69">DOUGND</text>
<text x="440.7" y="67.2">2</text>
<text x="444.2" y="69">DOUGND</text>
<text x="102.1" y="88.4">2</text>
<text x="122.1" y="84.8">4</text>
<text x="185" y="88.4">2</text>
<text x="205" y="84.8">4</text>
<text x="269.6" y="88.4">2</text>
<text x="289.6" y="84.8">4</text>
<text x="354.3" y="88.4">2</text>
<text x="374.3" y="84.8">4</text>
<text x="440.7" y="88.4">2</text>
<text x="460.7" y="84.8">4</text>
<text x="29.5" y="91.5" transform="rotate(-90 29.5 91.5)">1</text>
<text x="33" y="91.5" transform="rotate(-90 33 91.5)">2</text>
<text x="36.5" y="91.5" transform="rotate(-90 36.5 91.5)">3</text>
<text x="105.6" y="90.1">DOUGND</text>
<text x="188.5" y="90.1">DOUGND</text>
<text x="273.1" y="90.1">DOUGND</text>
<text x="357.8" y="90.1">DOUGND</text>
<text x="444.2" y="90.1">DOUGND</text>
<text x="28" y="96" transform="rotate(-90 28 96)">1</text>
<text x="31.6" y="96" transform="rotate(-90 31.6 96)">2</text>
<text x="35.1" y="96" transform="rotate(-90 35.1 96)">3</text>
<text x="122.1" y="106">4</text>
<text x="205" y="106">4</text>
<text x="289.6" y="106">4</text>
<text x="374.3" y="106">4</text>
<text x="460.7" y="106">4</text>
<text x="102.1" y="109.5">2</text>
<text x="105.6" y="111.3">DOUGND</text>
<text x="185" y="109.5">2</text>
<text x="188.5" y="111.3">DOUGND</text>
<text x="269.6" y="109.5">2</text>
<text x="273.1" y="111.3">DOUGND</text>
<text x="354.3" y="109.5">2</text>
<text x="357.8" y="111.3">DOUGND</text>
<text x="440.7" y="109.5">2</text>
<text x="444.2" y="111.3">DOUGND</text>
</g>
<g font-size="3.2">
<text x="122.1" y="24.9">3</text>
<text x="205" y="24.9">3</text>
<text x="289.6" y="24.9">3</text>
<text x="374.3" y="24.9">3</text>
<text x="460.7" y="24.9">3</text>
<text x="122.1" y="46">3</text>
<text x="205" y="46">3</text>
<text x="289.6" y="46">3</text>
<text x="374.3" y="46">3</text>
<text x="460.7" y="46">3</text>
<text x="122.1" y="67.2">3</text>
<text x="205" y="67.2">3</text>
<text x="289.6" y="67.2">3</text>
<text x="374.3" y="67.2">3</text>
<text x="460.7" y="67.2">3</text>
<text x="122.1" y="88.4">3</text>
<text x="205" y="88.4">3</text>
<text x="289.6" y="88.4">3</text>
<text x="374.3" y="88.4">3</text>
<text x="460.7" y="88.4">3</text>
<text x="122.1" y="109.5">3</text>
<text x="205" y="109.5">3</text>
<text x="289.6" y="109.5">3</text>
<text x="374.3" y="109.5">3</text>
<text x="460.7" y="109.5">3</text>
</g>
</svg>
